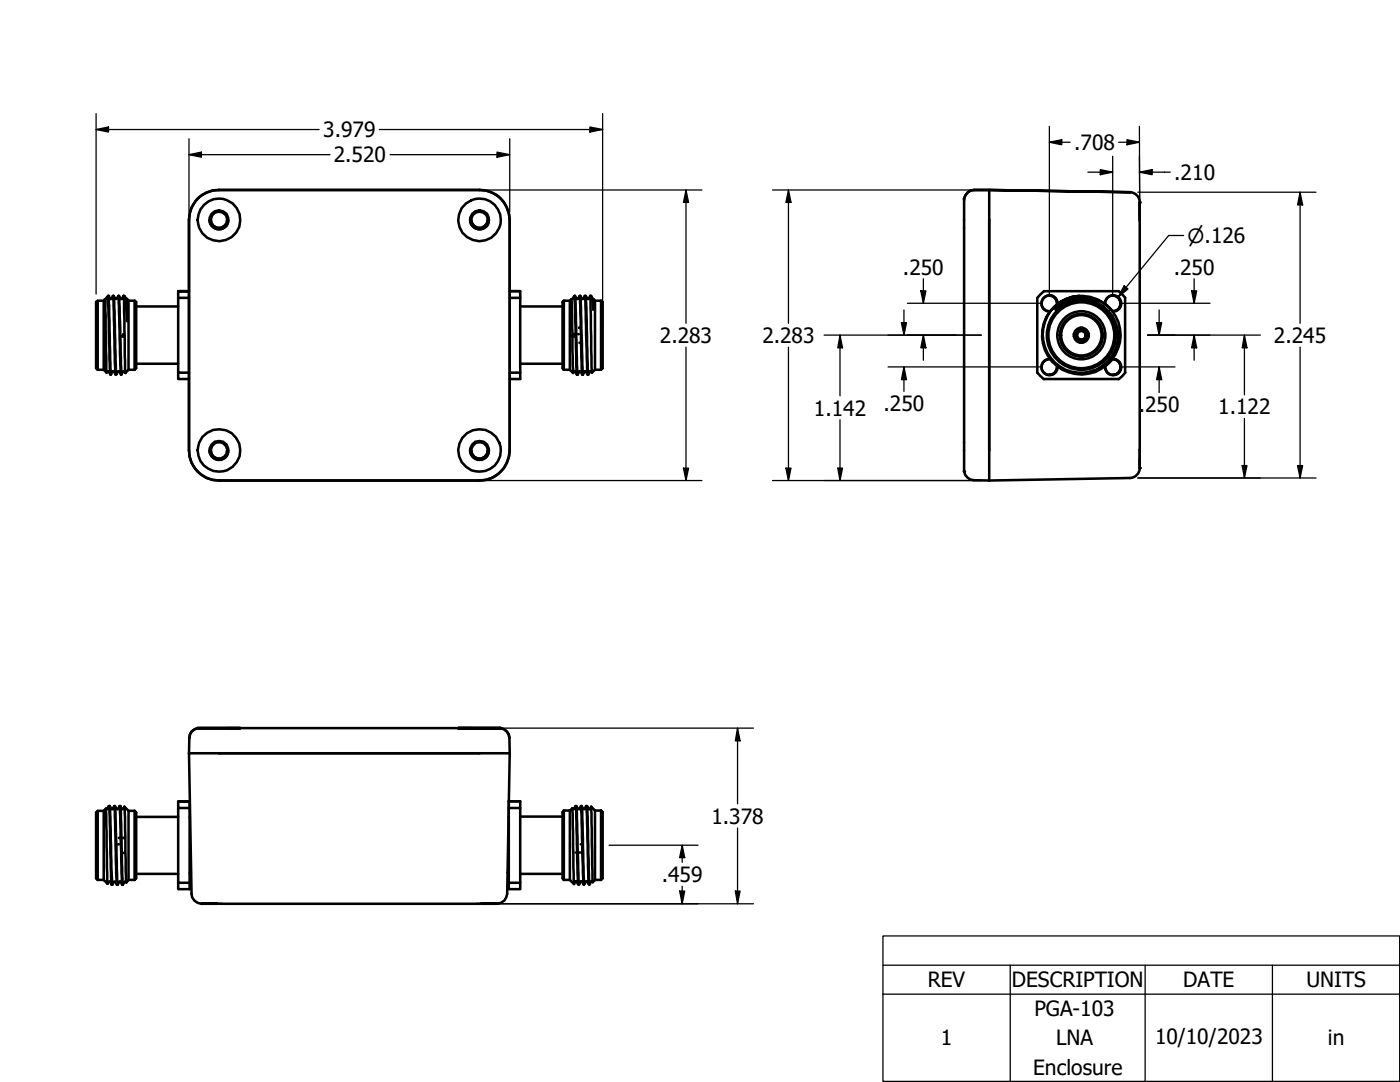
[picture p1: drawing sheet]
<svg xmlns="http://www.w3.org/2000/svg" width="279mm" height="216mm" viewBox="0 0 279 216" stroke-linecap="round" stroke-linejoin="round" font-family="sans-serif">
<!-- layer: Visible (ANSI) -->
<g fill="none" stroke="#000" stroke-width=".51">
<path d="M43.7 37.9a5.9 5.9 0 0 0-6 6M43.7 37.9h52M95.7 37.9a6 6 0 0 1 6 6M192.4 39.6v.3M192.4 39.6v54.5M194.4 37.9a2.11 2.11 0 0 0-2 1.7M194.4 37.9h3zM197.4 37.9l28.1 .5zM197.4 37.9v58M225.5 38.4a2 2 0 0 1 2 2M21 59.7l.3-.3a2.23 2.23 0 0 1 .3 1.6M21 59.7l.3 14.7"/>
<path d="M21 59.7l-.3 .3M21.6 59.1l.2 2.3 .3 13.2 .5-.6 .5 .7M21.6 59.1v1.9M21.6 59.1l-.3 .2M21.7 59.1l.4 .6 .4-.6M22.5 59.1l.5 15 .1 .6h.1M22.5 59.1h.2M22.7 59.1l.5 15.5 .5-.6 .4 .7M22.7 59.1l.4 .6 .5-.6M23.6 59.1l.4 13.6 .1 2h.2M23.6 59.1h.1M23.7 59.1l.5 15.1 .1 .5 .4-.7 .3 .4"/>
<path d="M23.7 59.1l.5 .6 .4-.6M24.6 59.1l.2 .7M24.6 59.1h.2M24.8 59.8l.2 14.6M24.8 59.1v.7M24.8 59.1l.1 .1M24.9 59.2l.4 4.9v-4.4M24.9 59.2l.2 .4 .2 .1M25.3 59.7l.4 .3M35.6 58.1h2.1h-2.1v1.3M37.7 59.4h-2.1v15h2.1M37.7 43.9v46"/>
<path d="M41.8 43.9a1.91 1.91 0 0 0 1.9 1.9 1.91 1.91 0 0 0 1.9-1.9M42 43.9a1.65 1.65 0 0 0 1.7 1.6 1.65 1.65 0 0 0 1.6-1.6M93.8 43.9a1.91 1.91 0 0 0 1.9 1.9 1.91 1.91 0 0 0 1.9-1.9M94 43.9a1.65 1.65 0 0 0 1.7 1.6 1.65 1.65 0 0 0 1.6-1.6M101.7 59.4h2.1v15M101.7 43.9v46M103.8 58.1h-2.1h2.1v1.3M114 59.7l.4 14.7M114 59.7l-.3 .3M114.6 59.2l.1 .3M114.6 59.2l-.4 .5h-.2M114.7 59.1v.4"/>
<path d="M114.7 59.5l.4 15.2M114.7 59.1h.1M114.7 59.1l-.1 .1M114.7 59.1l.5 15.1 .1 .5 .5-.7 .4 .7M114.7 59.1l.5 .6 .5-.6M115.7 59.1l.5 15.6M115.7 59.1h.1M115.8 59.1l.5 15.6M115.8 59.1l.5 .6 .4-.6M116.7 59.1l.2 .1 .1 2.2 .4 13.3M116.7 59.1l.6 15.6M116.9 59.1l.4 .6 .5-.6"/>
<path d="M117.8 59.1a1.44 1.44 0 0 1 .5 1.5l.1 1.2v-2.1M117.8 59.1l.3 15.3M118.1 59.4l.3 .3M118.4 59.7l.3 .3M207 59.4v15M208.3 58.1l-1.3 1.3M208.3 58.1h15l1.3 1.3M209.3 58.9a1.59 1.59 0 0 0-1.4 1.7 1.59 1.59 0 0 0 1.5 1.5M209.4 58.9a1.63 1.63 0 0 1 1.5 1.8M209.4 58.9a1.64 1.64 0 0 1 1.6 1.8M215.3 59.1a7.8 7.8 0 0 1 5.7 1.9M222 58.9a1.63 1.63 0 0 0-1.5 1.7l1.6 1.5a1.59 1.59 0 0 0 1.5-1.6 1.59 1.59 0 0 0-1.5-1.6"/>
<path d="M222.1 58.9a1.59 1.59 0 0 1 1.6 1.7 1.59 1.59 0 0 1-1.7 1.5M224.5 59.4v15M227.5 40.4v3.6M227.5 44v45.7M19.5 60v13.8M19.5 73.8h1.2M20.7 60h-1.2l-.3 .3v13.2l.3 .3M20.7 60v13.8M20.7 73.8l.6 .6M21.3 74.4l.2-.4 .5 .7M21.6 61l.3 12.3 .1 1.3 .2 .1M25.7 60v13.8"/>
<path d="M25.7 73.8h1.2M25.7 60h1.2M25.7 73.8l-.7 .6M26.9 60l.3 .3v13.2l-.3 .3M26.9 60v13.8M27.2 72.6h8.4M27.2 61.2h8.4M35.6 74.4v1.2h2.1M101.7 74.4h2.1v1.2h-2.1M103.8 72.6h8.5M103.8 61.2h8.5M112.5 73.8h1.2"/>
<path d="M112.5 60h1.2M112.5 60l-.2 .3v13.2l.2 .3M112.5 60v13.8M113.7 60v13.8M113.7 73.8l.7 .6M114.4 74.4l.3-.4 .4 .7M115.1 74.7h.2M116.2 74.7h.1M116.6 74.1h.3l.4 .6M116.6 74.2l-.3 .5M117.3 74.7h.1M118.1 74.4l-.1-.3h-.3l-.3 .6"/>
<path d="M118.7 60h1.3M118.7 60v13.8M118.7 73.8l-.6 .6M120 60l.3 .3v13.2l-.3 .3h-1.3M120 60v13.8M207 74.4l1.3 1.3M208.3 75.6h15M209.3 71.6a1.59 1.59 0 0 0-1.5 1.7 1.59 1.59 0 0 0 1.8 1.5 1.59 1.59 0 0 0 1.4-1.7M209.4 71.6h.1h-.1M209.4 62.1h.1M209.6 71.6a1.62 1.62 0 0 0-1.8 1.6 1.62 1.62 0 0 0 1.7 1.7 1.62 1.62 0 0 0 1.6-1.8M210.4 61.2a7.8 7.8 0 0 1 4.9-2.1 7.7 7.7 0 0 0-7 9.4 7.7 7.7 0 0 0 10.5 5.2 7.4 7.4 0 0 0 3-10.8 7.4 7.4 0 0 0-11.2-1.1 7.5 7.5 0 0 1 10.1-1 7.5 7.5 0 0 1 1.9 10 7.8 7.8 0 0 1-11.7 2.2 7.8 7.8 0 0 1-.5-11.8z"/>
<path d="M210.9 73a1.55 1.55 0 0 1-1.5 1.8M211.1 60.7a1.62 1.62 0 0 0-1.6-1.8 1.62 1.62 0 0 0-1.7 1.7 1.62 1.62 0 0 0 1.8 1.6M214.3 67.1h.6M214.3 66.7h.6M214.6 67.1a1.17 1.17 0 0 0 1 1M215.6 67.7v.7M215.6 65.4v.6M215.6 65.7a1.17 1.17 0 0 0-1 1M216 65.4v.6M216 67.7v.7M216 65.4h-.4M216 65.4a1.49 1.49 0 0 1 1.1 2.3 1.49 1.49 0 0 1-2.6 0 1.49 1.49 0 0 1 1.1-2.3"/>
<path d="M216 66.1a.86 .86 0 0 1 .5 1.3 .86 .86 0 0 1-1.4 0 .86 .86 0 0 1 .5-1.3M216 66.1h-.4M216 65.7a1.17 1.17 0 0 1 1 1M216.6 66.7h.7M216.6 67.1h.7M217 67.1a1.17 1.17 0 0 1-1 1M220.5 60.7a1.62 1.62 0 0 1 1.6-1.8 1.62 1.62 0 0 1 1.7 1.7 1.62 1.62 0 0 1-1.8 1.6M222 71.6a1.62 1.62 0 0 1 1.8 1.6 1.62 1.62 0 0 1-1.7 1.7 1.62 1.62 0 0 1-1.6-1.8M222.1 71.6a1.58 1.58 0 0 1 1.6 1.7 1.58 1.58 0 0 1-1.7 1.5 1.58 1.58 0 0 1-1.5-1.7l1.6-1.5a1.59 1.59 0 0 1 1.5 1.6 1.59 1.59 0 0 1-1.5 1.6M224.6 74.4l-1.3 1.3M37.7 89.9a6 6 0 0 0 6 6M41.8 89.9a1.91 1.91 0 0 0 1.9 1.9 1.91 1.91 0 0 0 1.9-1.9"/>
<path d="M42 89.9a1.65 1.65 0 0 0 1.7 1.6 1.65 1.65 0 0 0 1.6-1.6M43.7 95.9h52M93.8 89.9a1.91 1.91 0 0 0 1.9 1.9 1.91 1.91 0 0 0 1.9-1.9M94 89.9a1.65 1.65 0 0 0 1.7 1.6 1.65 1.65 0 0 0 1.6-1.6M101.7 89.9a6.1 6.1 0 0 1-6 6M192.4 93.9v.2M192.4 94.1a2.11 2.11 0 0 0 2 1.7l3 .1M225.5 95.4l-28.1 .5M227.5 89.7v3.6M227.5 89.7v3.7a2 2 0 0 1-2 2M35.6 160v1.2h2.2M37.7 150.3l.5 28.1a2.07 2.07 0 0 0 2 1.9"/>
<path d="M37.7 150.3h64M37.8 147.3l-.1 3M37.8 160h-2.2h2.2v17.4h-2.2v-1.3M39.4 145.3h8.5zM39.4 145.3a1.97 1.97 0 0 0-1.6 2M45.3 145.3h48.8M91.4 145.3h8.5zM99.9 145.3a2.11 2.11 0 0 1 1.8 2 2.11 2.11 0 0 0-1.8-2zM101.5 159.9v17.5h2.3v-1.3h-2.3M101.5 159.9h2.3v1.3M101.5 159.9h2.3M101.7 147.3v3"/>
<path d="M101.7 150.3l-.5 28.1a2.06 2.06 0 0 1-2 1.9M19.5 161.8v13.8M19.5 175.6h1.2M20.7 161.8h-1.2l-.3 .3v13.2l.3 .3M20.7 161.8v13.8M20.7 175.6l.8 .7M21.1 161.4h.3l.3-.6 .2 2.2 .4 13.5M21.1 161.4l.4 14.9M21.1 161.4l-.4 .4M21.5 176.3l.3-.4 .5 .6M21.8 160.8h.1M21.9 160.8l.5 15.7"/>
<path d="M21.9 160.8l.5 .7 .4-.7M22.3 176.5h.1M22.4 176.5l.5-.6 .4 .6M22.8 160.8l.4 13.4 .1 2.1 .2 .2M22.8 160.8h.1M22.9 160.8l.6 15.7M22.9 160.8l.5 .7 .5-.7M23.5 176.5l.4-.6 .5 .6M23.9 160.8l.5 15.7M23.9 160.8h.1M24 160.8l.5 15.7M24 160.8l.4 .7 .4-.5"/>
<path d="M24.4 176.5h.1M24.8 161l.4 15.1M24.8 161l.9 .8M25.2 176.1l-.2-.2-.1 .1-.4 .5M25.7 161.8v13.8M25.7 175.6h1.2M25.7 161.8h1.2M25.7 175.6l-.5 .5M26.9 161.8l.3 .3v13.2l-.3 .3M26.9 161.8v13.8M27.2 174.4h8.4M27.2 163h8.4"/>
<path d="M35.6 161.2v14.9h2.2M37.9 163.1v.1M38.1 174.1l-.2 .1M101.3 174.1l.2 .1M101.5 163.1h.1M101.5 161.2h2.3v14.9M103.8 174.4h8.5M103.8 162.9h8.5M112.5 161.7l-.2 .4v13.2l.2 .3M112.5 161.7v13.9M112.5 175.6h1.2M112.5 161.7h1.2"/>
<path d="M113.7 161.7v13.9M113.7 175.6l.9 .8M114.2 161.3l.4 15.1M114.2 161.3l-.5 .4M114.6 176.4l.3-.6 .5 .7M114.9 160.8l.4 15.1 .1 .4 .2 .2M114.9 160.8l-.3 .6-.2 .1-.2-.2M114.9 160.8h.1M115 160.8l.6 15.7M115 160.8l.5 .7 .5-.7M115.6 176.5l.4-.7 .5 .7M116 160.8l.5 15.7"/>
<path d="M116 160.8h.1M116.1 160.8l.5 15.7M116.1 160.8l.4 .7 .5-.6 .5 15.6M116.5 176.5h.1M117 160.8h.2M117.2 160.8l.5 15.7M117.2 175.9h-.2l-.4 .6M117.2 160.8l.4 .7 .4-.5M117.2 175.9l.3 .6M117.5 176.5h.2M118 161l.3 15M118 161l.7 .7"/>
<path d="M118.3 176l-.2-.2-.1 .1-.3 .6M118.7 161.7v13.9M118.7 161.7h1.3M118.7 175.6l-.4 .4M120 161.7l.3 .4v13.2l-.3 .3h-1.3M120 161.7v13.9M43.4 180.3h-3.2h59h-3.2"/>
<circle cx="43.7" cy="43.9" r="4.3"/>
<circle cx="43.7" cy="43.9" r="1.92"/>
<circle cx="43.7" cy="43.9" r="1.65"/>
<circle cx="95.7" cy="43.9" r="1.63"/>
<circle cx="95.7" cy="43.9" r="4.2"/>
<circle cx="95.7" cy="43.9" r="1.92"/>
<circle cx="215.8" cy="66.9" r="6.9"/>
<circle cx="215.8" cy="66.9" r="6.6"/>
<circle cx="215.8" cy="66.9" r="4.3"/>
<circle cx="215.8" cy="66.9" r="4"/>
<circle cx="215.8" cy="66.9" r="4.8"/>
<circle cx="43.7" cy="89.9" r="4.3"/>
<circle cx="43.7" cy="89.9" r="1.9"/>
<circle cx="43.7" cy="89.9" r="1.67"/>
<circle cx="95.7" cy="89.9" r="1.66"/>
<circle cx="95.7" cy="89.9" r="4.2"/>
<circle cx="95.7" cy="89.9" r="1.9"/>
</g>
<g fill="#000">
<circle cx="194.4" cy="37.9" r=".25"/>
<circle cx="225.5" cy="38.4" r=".25"/>
<circle cx="21.6" cy="59.1" r=".25"/>
<circle cx="22" cy="59.6" r=".25"/>
<circle cx="24.3" cy="59.6" r=".25"/>
<circle cx="25.1" cy="59.6" r=".25"/>
<circle cx="114.3" cy="59.6" r=".25"/>
<circle cx="115.1" cy="59.6" r=".25"/>
<circle cx="117.5" cy="59.6" r=".25"/>
<circle cx="117.8" cy="59.1" r=".25"/>
<circle cx="215.3" cy="59.1" r=".25"/>
<circle cx="227.5" cy="40.4" r=".25"/>
<circle cx="21.4" cy="74.1" r=".25"/>
<circle cx="21.6" cy="61" r=".25"/>
<circle cx="22.5" cy="74.1" r=".25"/>
<circle cx="23.8" cy="74.1" r=".25"/>
<circle cx="24.3" cy="67.1" r=".25"/>
<circle cx="24.6" cy="67.1" r=".25"/>
<circle cx="24.6" cy="66.7" r=".25"/>
<circle cx="114.3" cy="67.1" r=".25"/>
<circle cx="114.3" cy="66.7" r=".25"/>
<circle cx="114.6" cy="67.1" r=".25"/>
<circle cx="114.6" cy="66.7" r=".25"/>
<circle cx="115.3" cy="66.7" r=".25"/>
<circle cx="115.6" cy="65.4" r=".25"/>
<circle cx="115.6" cy="74.1" r=".25"/>
<circle cx="115.6" cy="68.4" r=".25"/>
<circle cx="116.9" cy="74.1" r=".25"/>
<circle cx="118" cy="74.1" r=".25"/>
<circle cx="192.4" cy="94.1" r=".25"/>
<circle cx="227.5" cy="93.4" r=".25"/>
<circle cx="37.7" cy="150.3" r=".25"/>
<circle cx="21.4" cy="161.4" r=".25"/>
<circle cx="22" cy="176" r=".25"/>
<circle cx="22.5" cy="161.4" r=".25"/>
<circle cx="23.3" cy="161.4" r=".25"/>
<circle cx="23.6" cy="168.5" r=".25"/>
<circle cx="23.6" cy="168.9" r=".25"/>
<circle cx="23.7" cy="167.2" r=".25"/>
<circle cx="23.8" cy="176" r=".25"/>
<circle cx="24.3" cy="161.4" r=".25"/>
<circle cx="24.6" cy="167.2" r=".25"/>
<circle cx="24.6" cy="170.2" r=".25"/>
<circle cx="25.1" cy="176" r=".25"/>
<circle cx="114.3" cy="161.4" r=".25"/>
<circle cx="114.8" cy="167.2" r=".25"/>
<circle cx="114.9" cy="170.1" r=".25"/>
<circle cx="115.1" cy="175.9" r=".25"/>
<circle cx="115.6" cy="170.1" r=".25"/>
<circle cx="115.6" cy="161.4" r=".25"/>
<circle cx="115.9" cy="168.8" r=".25"/>
<circle cx="115.9" cy="168.5" r=".25"/>
<circle cx="116.1" cy="175.9" r=".25"/>
<circle cx="117" cy="175.9" r=".25"/>
<circle cx="117.5" cy="161.4" r=".25"/>
<circle cx="118" cy="175.9" r=".25"/>
<circle cx="40.2" cy="180.3" r=".25"/>
<circle cx="99.2" cy="180.3" r=".25"/>
</g>
<!-- layer: Dimension (ANSI) -->
<g fill="none" stroke="#000" stroke-width=".25">
<path d="M19.2 25.8l2.5-.5v1.1zM19.2 25.8h44.5M19.2 22.7v36M37.7 30.9l2.5-.5v1zM37.7 30.9h28.1M37.7 27.7v14.6M75.7 25.8h44.6M77.9 30.9h23.8M97.3 37.9h42.8M99.2 30.4l2.5 .5-2.5 .5zM101.7 27.7v14.6M117.7 25.3l2.6 .5-2.6 .6z"/>
<path d="M120.3 22.7v42.6M136.9 37.9l.5 2.5h-1zM136.9 37.9v26.6M154.2 37.9h41.6M157.4 37.9l.5 2.5h-1.1zM157.4 37.9v26.6M209.4 28.4l2.5-.5v1zM209.4 28.4h4.2M209.4 25.2v33.7M217.1 34.4h5M219.6 33.8l2.5 .6-2.5 .5zM222.1 31.2v27.7"/>
<path d="M223.3 28.4h4.1M224.9 27.9l2.5 .5-2.5 .5zM227.1 38.4h35.5M227.4 34.4l2.5-.6v1.1zM227.4 34.4h6.2M227.4 25.2l.1 17.6-.1-11.6M259.5 38.4l.5 2.5h-1zM259.5 38.4v26.1M183.8 58h1l-.5 2.5zM184.3 55.6v4.9M224.3 57l.8 .7-2 1.6zM236.2 47h-3l-10.1 12.3"/>
<path d="M237.8 58h1l-.5 2.5zM238.3 55.6v4.9M136.9 69.3v26.6M157.4 69.3v26.6M164.5 66.9h31.3M167.6 66.9l.5 2.5h-.9zM167.6 66.9v12.1M177.2 73.2h30.7M179.9 64.4h1l-.5 2.5zM180.4 73.2l.5 2.6h-1zM180.4 61.8v5.1M180.4 73.2v4.9"/>
<path d="M181.1 60.5h26.8M184.3 66.9l.5 2.5h-1zM184.3 66.9v5M223.6 73.2h10.9M223.6 60.5h17.9M229 66.9h22.5M230.8 64.4h1l-.5 2.5zM231.3 73.2l.5 2.6h-1zM231.3 61.8v5.1M231.3 73.2v5.1M238.3 66.9l.5 2.5h-1zM238.3 66.9v5"/>
<path d="M248.3 66.9l.6 2.5h-1zM248.3 66.9v11.9M259.5 69.3v26.1M71.3 95.9h68.8M136.4 93.4h1l-.5 2.5zM154.2 95.9h41.6M156.8 93.4h1.1l-.5 2.5zM167.2 93.4h.9l-.5 2.5zM167.6 83.8v12.1M227.1 95.4h35.5M247.9 92.9h1l-.6 2.5zM248.3 83.5v11.9"/>
<path d="M259 92.9h1l-.5 2.5zM95.7 145.3h54.7M147.2 145.3l.5 2.5h-1zM147.2 145.3v15.1M121.5 168.7h17.8M135.6 177.8h1.1l-.6 2.5zM136.1 168.7l.6 2.4h-1.1zM136.1 168.7v3.4M136.1 176.8v3.5M146.7 177.8h1l-.5 2.5zM147.2 165.2v15.1M96.8 180.3h53.6"/>
</g>
<g fill="#000">
<path d="M19.2 25.8l2.5-.5v1.1zM37.7 30.9l2.5-.5v1zM99.2 30.4l2.5 .5-2.5 .5zM117.7 25.3l2.6 .5-2.6 .6zM209.4 28.4l2.5-.5v1zM219.6 33.8l2.5 .6-2.5 .5zM224.9 27.9l2.5 .5-2.5 .5zM227.4 34.4l2.5-.6v1.1zM136.9 37.9l.5 2.5h-1zM157.4 37.9l.5 2.5h-1.1zM183.8 58h1l-.5 2.5zM224.3 57l.8 .7-2 1.6z"/>
<path d="M237.8 58h1l-.5 2.5zM259.5 38.4l.5 2.5h-1zM167.6 66.9l.5 2.5h-.9zM179.9 64.4h1l-.5 2.5zM180.4 73.2l.5 2.6h-1zM184.3 66.9l.5 2.5h-1zM230.8 64.4h1l-.5 2.5zM231.3 73.2l.5 2.6h-1zM238.3 66.9l.5 2.5h-1zM248.3 66.9l.6 2.5h-1zM136.4 93.4h1l-.5 2.5zM156.8 93.4h1.1l-.5 2.5z"/>
<path d="M167.2 93.4h.9l-.5 2.5zM247.9 92.9h1l-.6 2.5zM259 92.9h1l-.5 2.5zM147.2 145.3l.5 2.5h-1zM135.6 177.8h1.1l-.6 2.5zM136.1 168.7l.6 2.4h-1.1zM146.7 177.8h1l-.5 2.5z"/>
</g>
<!-- layer: Symbol (ANSI) -->
<path d="M176.2 192.6v-5.8h103.1v5.8M176.2 198.4h103.1M201.6 192.6v23.2M228.5 192.6v23.2M253.9 192.6v23.2M279.3 192.6h-103.1v5.8M279.3 192.6v23.2h-103.1v-17.4" fill="none" stroke="#000" stroke-width=".25"/>
<g font-size="4.2">
<text x="64.5" y="27.4">3.979</text>
<text x="214.4" y="29.9">.708</text>
<text x="66.6" y="32.4">2.520</text>
<text x="234.3" y="35.9">.210</text>
<text x="180.2" y="54.8">.250</text>
<text x="234.3" y="54.8">.250</text>
<text x="131.7" y="68.4">2.283</text>
<text x="152.1" y="68.4">2.283</text>
<text x="254.3" y="68.4">2.245</text>
<text x="162.4" y="82.9">1.142</text>
<text x="176.3" y="82">.250</text>
<text x="227.3" y="82.2">.</text>
<text x="228.5" y="82.2">250</text>
<text x="243.1" y="82.7">1.122</text>
<text x="142" y="164.3">1.378</text>
<text x="132.1" y="176">.459</text>
<text x="185.2" y="197">REV</text>
<text x="201.9" y="197">DESCRIPTION</text>
<text x="236.2" y="197">DATE</text>
<text x="260.7" y="197">UNITS</text>
<text x="206.4" y="202.8">PGA-103</text>
<text x="187.8" y="208.6">1</text>
<text x="210.8" y="208.6">LNA</text>
<text x="230.5" y="208.3">10/10/2023</text>
<text x="265" y="208.6">in</text>
<text x="206.2" y="214.4">Enclosure</text>
</g>
<text font-size="3.9" x="237" y="48.5">⌀.126</text>
</svg>
